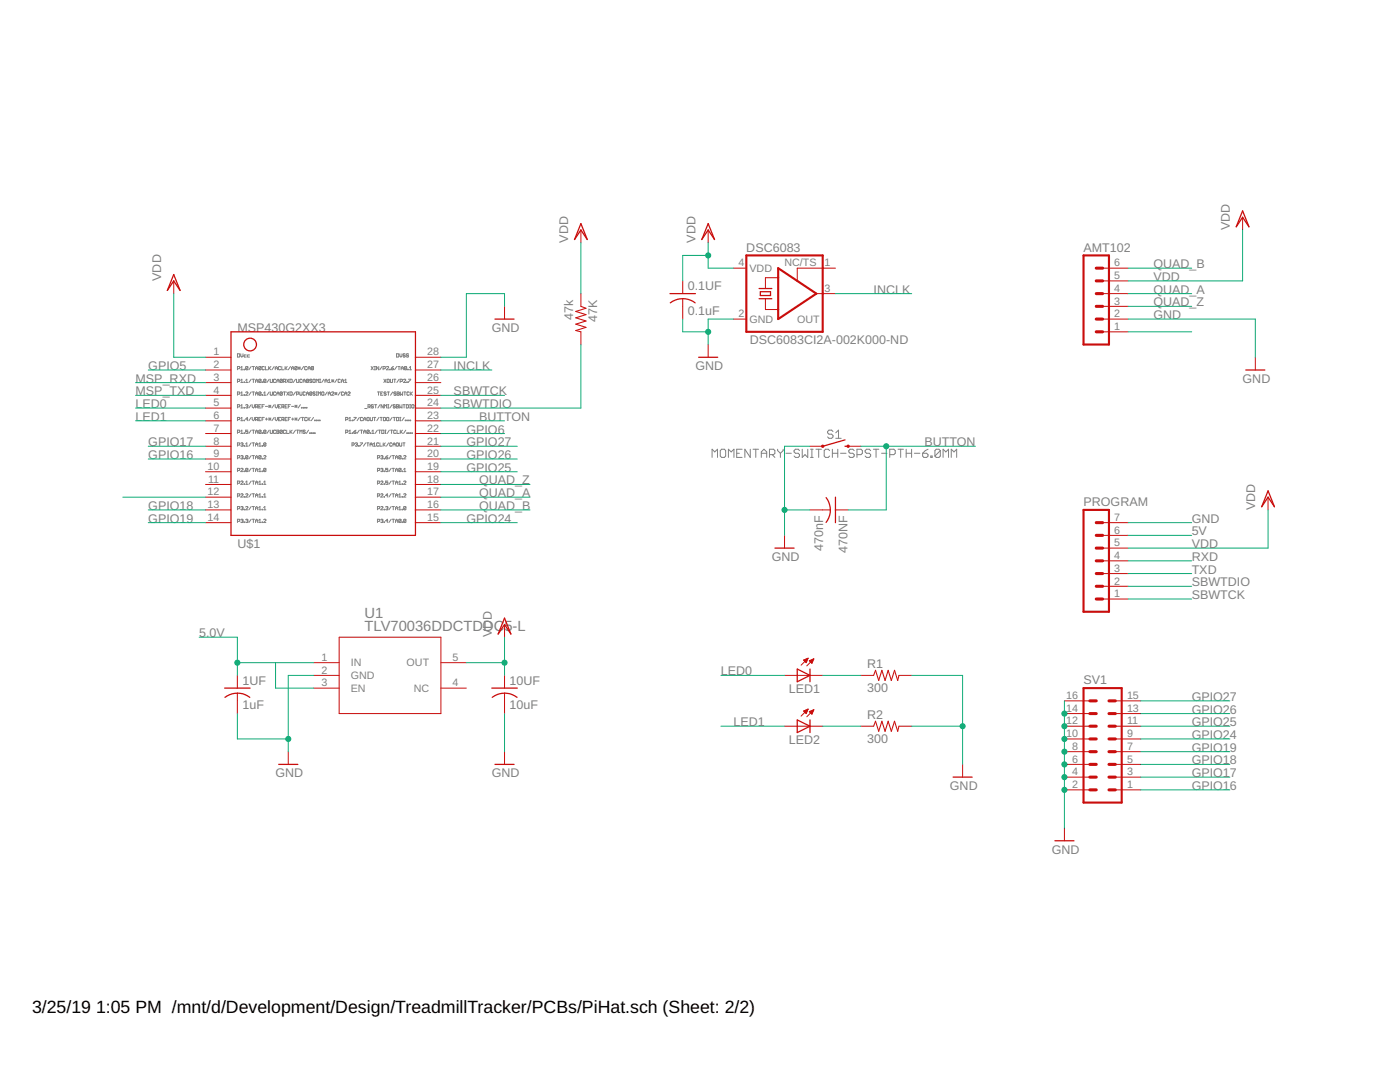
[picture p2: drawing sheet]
<svg xmlns="http://www.w3.org/2000/svg" width="279mm" height="216mm" viewBox="0 0 279 216" stroke-linecap="round" stroke-linejoin="round" font-family="sans-serif">
<g fill="none" stroke="#808080" stroke-width=".2">
<path d="M47.4 70.6l.4 .1-.1 .5h-.3zM47.4 73.6h.3l.1-.4-.4-.1v.7M47.4 76.1h.3l.1-.3-.4-.1v.6M47.4 78.7h.3l.1-.4-.4-.1v.7M48 70.6v.4l.3 .2 .2-.2v-.4M48 73.3l.3-.2v.7M48 75.9l.3-.2v.6M48 78.4l.3-.2v.7M48 73.8h.5M48 76.3h.5M48 78.9h.5M48.7 73.7l.1 .1z"/>
<path d="M48.7 76.2l.1 .1zM48.7 78.8l.1 .1zM49 78.3l.1-.1 .4 .1-.5 .6h.5M49 76.3h.5M49 75.9l.3-.2v.6M49.1 70.8l-.4 .1 .1 .3h.3M49.5 73.2l-.1-.1-.4 .1v.5M49.5 73.2v.5l-.1 .1-.4-.1M49.5 73.2l-.5 .5M49.8 70.8l-.4 .1 .1 .3h.3M50.1 73.1l-.4 .7M50.1 75.7l-.4 .6"/>
<path d="M50.1 78.2l-.4 .7M50.3 73.1h.5M50.3 75.7h.5M50.3 78.2h.5M50.6 73.1v.7M50.6 75.7v.6M50.6 78.2v.7M51 73.8v-.5l.2-.2 .2 .2v.5M51 76.3v-.4l.2-.2 .2 .2v.4M51 78.9v-.5l.2-.2 .2 .2v.5M51 73.5h.4M51 76h.4"/>
<path d="M51 78.5h.4M52.1 73.2l-.1-.1-.4 .1v.5M52.1 73.2v.5l-.1 .1-.4-.1M52.1 75.8l-.1-.1-.4 .1v.4M52.1 78.3l-.1-.1-.4 .1v.5M52.1 75.8v.4l-.1 .1-.4-.1M52.1 78.3v.5l-.1 .1-.4-.1M52.1 73.2l-.5 .5M52.1 75.8l-.5 .4M52.1 78.3l-.5 .5M52.3 76.2l.1 .1zM52.3 78.8l.1 .1z"/>
<path d="M52.6 78.9h.5M52.6 78.4l.3-.2v.7M52.7 73.2l-.1-.1-.3 .1v.5l.1 .1 .3-.1M53 73.1v.7h.4M53.1 75.8l-.5 .4M53.1 75.8l-.1-.1-.4 .1v.4M53.1 75.8v.4l-.1 .1-.4-.1M53.6 73.1v.7M53.7 73.5l.4 .3M53.7 75.7l-.4 .6M53.7 78.2l-.4 .7M53.9 78.2v.6l.2 .1 .3-.1v-.6"/>
<path d="M53.9 75.7v.5l.2 .1 .3-.1v-.5M54.1 73.1l-.5 .5M54.7 73.1l-.4 .7M54.9 73.5h.5M54.9 73.8v-.5l.2-.2 .3 .2v.5M55 78.3l-.1-.1-.3 .1v.5l.1 .1 .3-.1M55 75.8l-.1-.1-.3 .1v.4l.1 .1 .3-.1M55.2 76h.5M55.2 76.3v-.4l.3-.2 .2 .2v.4M55.2 78.9v-.5l.3-.2 .2 .2v.5M55.2 78.5h.5M56 73.2l-.1-.1-.3 .1v.5l.1 .1 .3-.1"/>
<path d="M56.2 73.1v.7h.5M56.3 75.8l-.1-.1-.3 .1v.4M56.3 75.8v.4l-.1 .1-.3-.1M56.3 78.3l-.1-.1-.3 .1v.5M56.3 78.3v.5l-.1 .1-.3-.1M56.3 75.8l-.4 .4M56.3 78.3l-.4 .5M56.6 76.1h.3l.1-.3-.4-.1v.6M56.6 78.2h.4M56.8 76.1l.2 .2M56.8 78.2v.7M56.9 73.1v.7"/>
<path d="M57 73.5l.3 .3M57.2 75.7l.5 .6M57.2 78.2l.5 .7M57.3 73.1l-.4 .5M57.7 75.7l-.5 .6M57.7 78.2l-.5 .7M57.9 75.7l.4 .1-.1 .5h-.3zM57.9 78.2l.4 .1-.1 .6h-.3zM58 73.1l-.5 .7M58.2 73.5h.4M58.2 73.8v-.5l.2-.2 .2 .2v.5M59 75.7l-.5 .6"/>
<path d="M59 78.2l-.5 .7M59.2 75.7l.1 .6 .3-.1v-.5M59.2 78.7h.3l.1-.4-.4-.1v.7M59.3 73.2l-.1-.1-.4 .1v.5M59.3 73.2v.5l-.1 .1-.4-.1M59.3 73.2l-.5 .5M59.5 73.5h.4M59.5 73.2l.4 .5M59.7 73.2v.5M59.8 78.2l.1 .7 .4-.1v-.6M59.9 73.2l-.4 .5M60.3 75.8l-.1-.1-.4 .1v.4l.1 .1 .4-.1"/>
<path d="M60.5 76h.4M60.5 76.3v-.4l.2-.2 .2 .2v.4M60.6 73.1l-.4 .7M60.9 78.3l-.1-.1-.3 .1v.5l.1 .1 .3-.1M61.2 78.9v-.5l.2-.2 .2 .2v.5M61.2 78.5h.4M61.3 73.2l-.1-.1-.4 .1v.5l.1 .1 .4-.1M61.5 73.5h.4M61.5 73.8v-.5l.2-.2 .2 .2v.5M61.6 75.8l-.1-.1-.3 .1v.4M61.6 75.8v.4l-.1 .1-.3-.1M61.6 75.8l-.4 .4"/>
<path d="M62.2 75.8l-.1-.1-.3 .1 .4 .4-.1 .1-.3-.1M62.2 78.3l-.1-.1-.3 .1v.5M62.2 78.3v.5l-.1 .1-.3-.1M62.2 78.3l-.4 .5M62.4 75.8l.2-.1 .3 .1-.1 .5-.4-.1zM62.6 73.2l-.1-.1-.4 .1v.5M62.6 73.2v.5l-.1 .1-.4-.1M62.6 73.2l-.5 .5M62.9 78.3l-.1-.1-.4 .1 .2 .2 .3 .2-.1 .2-.4-.1M63.1 76.3v-.6l.2 .2 .2-.2v.6M63.1 78.2h.2M63.1 78.9h.2"/>
<path d="M63.2 78.2v.7M63.5 78.9v-.7l.3 .2 .2-.2v.7M63.8 75.7h.2M63.8 76.3h.2M63.9 75.7v.6M64.2 78.3l.1-.1 .3 .1-.1 .6-.3-.1zM64.6 75.7l-.4 .6M64.9 76h.4M64.9 76.3v-.4l.2-.2 .2 .2v.4M65.3 78.2l-.4 .7M65.5 76.3h.5M65.5 75.9l.2-.2v.6"/>
<path d="M65.5 78.5h.5M65.5 78.9v-.5l.2-.2 .3 .2v.5M66.2 76h.4M66.2 75.8l.4 .4M66.2 78.3l.1-.1 .3 .1-.4 .6h.4M66.4 75.8v.4M66.6 75.8l-.4 .4M66.8 78.5h.4M66.8 78.3l.4 .5M67 78.3v.5M67.2 75.7l-.4 .6M67.2 78.3l-.4 .5"/>
<path d="M67.9 75.8l-.1-.1-.3 .1v.4l.1 .1 .3-.1M67.9 78.2l-.4 .7M68.1 76h.5M68.1 76.3v-.4l.2-.2 .3 .2v.4M68.6 78.3l-.1-.1-.4 .1v.5l.1 .1 .4-.1M68.8 76.3h.4M68.8 75.9l.2-.2v.6M68.8 78.5h.4M68.8 78.9v-.5l.2-.2 .2 .2v.5M69.4 78.3l.2-.1 .3 .1-.5 .6h.5M74.1 73.1l.4 .7M74.5 73.1l-.4 .7"/>
<path d="M74.7 73.1h.2M74.7 73.8h.2M74.8 73.1v.7M75.3 78.2h.5M75.5 78.2v.7M75.6 73.1v.7l-.5-.7v.7M76 78.5h.2M76.2 73.1l-.4 .7M76.4 78.2h-.4v.7h.4M76.5 73.6h.3l.1-.4-.4-.1v.7M76.6 75.7l.4 .6M77 75.7l-.4 .6"/>
<path d="M77.1 78.3l-.1-.1-.4 .1 .2 .2 .3 .2-.1 .2-.4-.1M77.1 73.2l.1-.1 .4 .1-.5 .6h.5M77.3 78.2h.4M77.4 75.7l.3 .1-.1 .5-.3-.1zM77.5 78.2v.7M77.8 73.7l.1 .1zM77.9 75.7l.1 .6 .3-.1v-.5M78.1 73.5h.3l.1 .2-.3 .1zM78.4 78.2l-.5 .7M78.5 73.1l-.4 .4M78.6 75.7h.4M78.8 75.7v.6"/>
<path d="M79 78.3l-.1-.1-.3 .1 .4 .5-.1 .1-.3-.1M79.1 70.6l.5 .1v.4l-.1 .1h-.4zM79.2 73.1l-.5 .7M79.2 78.2l.5 .1-.1 .6h-.4zM79.2 78.5h.4M79.4 73.1h.4M79.6 73.1v.7M79.7 75.7l-.5 .6M79.8 70.6v.4l.2 .2 .2-.2v-.4M79.9 76.1l.4-.1-.1-.3h-.3v.6M79.9 78.2v.7l.2-.2 .2 .2v-.7M80.1 73.5h.4"/>
<path d="M80.1 73.8v-.5l.2-.2 .2 .2v.5M80.5 75.8l.1-.1 .4 .1-.5 .5h.5M80.6 78.2h.4M80.8 78.2v.7M80.9 70.7l-.1-.1-.3 .1 .1 .2 .3 .1-.1 .2-.3-.1M81.2 73.2l-.2-.1-.3 .1v.5M81.2 73.2v.5l-.2 .1-.3-.1M81.2 73.2l-.5 .5M81.2 76.2l.1 .1zM81.4 73.7l.1 .1zM81.5 75.7h.5l-.5 .6M81.5 70.7l-.1-.1-.3 .1 .4 .4-.1 .1-.3-.1"/>
<path d="M81.7 78.3l-.1-.1-.4 .1v.5l.1 .1 .4-.1M81.7 73.8h.4M81.7 73.3l.2-.2v.7M81.9 78.2v.7M82 78.5l.3 .4M82.3 78.2l-.4 .5M47.4 86.3h.3l.1-.4-.4-.1v.7M47.4 81.2h.3l.1-.3-.4-.1v.6M47.4 83.7h.3l.1-.3-.4-.1v.6M47.4 88.8h.3l.1-.3-.4-.1v.6M47.4 91.4h.3l.1-.4-.4-.1v.7M47.4 93.9h.3l.1-.3-.4-.1v.6"/>
<path d="M47.4 96.4h.3l.1-.3-.4-.1v.6M47.4 99h.3l.1-.4-.4-.1v.7M48 88.5l.4-.1 .1 .1-.1 .2M48 91l.4-.1 .1 .1-.1 .2M48 93.6l.2-.1 .3 .1-.5 .5h.5M48 96.1l.2-.1 .3 .1-.5 .5h.5M48 98.6l.2-.1 .3 .1-.5 .6h.5M48 81l.3-.2v.6M48 83.5l.3-.2v.6M48 86l.3-.2v.7M48 81.4h.5M48 83.9h.5"/>
<path d="M48 86.5h.5M48.3 88.7h.1M48.3 91.2h.1M48.4 88.7l.1 .1-.1 .2-.4-.1M48.4 91.2l.1 .2-.1 .2-.4-.1M48.7 81.3l.1 .1zM48.7 83.8l.1 .1zM48.7 86.4l.1 .1zM48.7 88.9l.1 .1zM48.7 91.5l.1 .1zM48.7 94l.1 .1zM48.7 96.5l.1 .1z"/>
<path d="M48.7 99.1l.1 .1zM49 80.9l.4-.1 .1 .1-.1 .2M49 98.6l.1-.1 .4 .1-.5 .6h.5M49 88.6l.3-.2v.6M49 96.2l.3-.2v.6M49 89h.5M49 96.6h.5M49.3 81.1h.1M49.4 81.1l.1 .1-.1 .2-.4-.1M49.5 85.8h-.5v.4l.3-.2 .2 .2-.1 .3-.4-.1M49.5 83.6h-.5l.4-.3v.6M49.5 91l-.1-.1-.4 .1v.5"/>
<path d="M49.5 93.6l-.1-.1-.4 .1v.4M49.5 91v.5l-.1 .1-.4-.1M49.5 93.6v.4l-.1 .1-.4-.1M49.5 93.6l-.5 .4M49.5 91l-.5 .5M50.1 80.8l-.4 .6M50.1 83.3l-.4 .6M50.1 85.8l-.4 .7M50.1 88.4l-.4 .6M50.1 93.5l-.4 .6M50.1 96l-.4 .6M50.1 98.5l-.4 .7"/>
<path d="M50.1 90.9l-.4 .7M50.3 85.8h.5M50.3 80.8v.4l.3 .2 .2-.2v-.4M50.3 83.3v.4l.3 .2 .2-.2v-.4M50.3 88.4h.5M50.3 93.5h.5M50.3 96h.5M50.3 90.9h.5M50.3 98.5h.5M50.6 85.8v.7M50.6 88.4v.6M50.6 90.9v.7"/>
<path d="M50.6 93.5v.6M50.6 96v.6M50.6 98.5v.7M51 81.2h.3l.1-.3-.4-.1v.6M51 83.7h.3l.1-.3-.4-.1v.6M51 86.5v-.5l.2-.2 .2 .2v.5M51 89v-.4l.2-.2 .2 .2v.4M51 91.6v-.5l.2-.2 .2 .2v.5M51 94.1v-.4l.2-.2 .2 .2v.4M51 96.6v-.4l.2-.2 .2 .2v.4M51 99.2v-.5l.2-.2 .2 .2v.5M51 86.2h.4"/>
<path d="M51 88.7h.4M51 93.8h.4M51 96.3h.4M51 91.2h.4M51 98.8h.4M51.2 81.2l.2 .2M51.2 83.7l.2 .2M51.6 81.1h.3M51.6 83.6h.3M51.6 89h.5M51.6 88.6l.3-.2v.6M51.6 93.7l.3-.2v.6"/>
<path d="M51.6 96.2l.3-.2v.6M51.6 98.7l.3-.2v.7M51.6 94.1h.5M51.6 96.6h.5M51.6 99.2h.5M52.1 85.9l-.1-.1-.4 .1v.5M52.1 80.8h-.5v.6h.5M52.1 83.3h-.5v.6h.5M52.1 91l-.1-.1-.4 .1v.5M52.1 85.9v.5l-.1 .1-.4-.1M52.1 91v.5l-.1 .1-.4-.1M52.1 85.9l-.5 .5"/>
<path d="M52.1 91l-.5 .5M52.3 86.4l.1 .1zM52.3 88.9l.1 .1zM52.3 91.5l.1 .1zM52.3 94l.1 .1zM52.3 96.5l.1 .1zM52.3 99.1l.1 .1zM52.3 81.1h.2M52.3 83.6h.2M52.6 91l.1-.1 .4 .1-.5 .6h.5M52.6 96.2l.3-.2v.6M52.6 98.7l.3-.2v.7"/>
<path d="M52.6 96.6h.5M52.6 99.2h.5M52.7 80.8h-.4v.6M52.7 83.3h-.4v.6M53 81.1h.4M53 83.6h.4M53.1 85.9l-.1-.1-.4 .1v.5M53.1 88.5l-.1-.1-.4 .1v.4M53.1 93.6l-.1-.1-.4 .1v.4M53.1 85.9v.5l-.1 .1-.4-.1M53.1 88.5v.4l-.1 .1-.4-.1M53.1 93.6v.4l-.1 .1-.4-.1"/>
<path d="M53.1 85.9l-.5 .5M53.1 88.5l-.5 .4M53.1 93.6l-.5 .4M53.2 83.4v.4M53.6 81.1h.5M53.6 80.9l.5 .4M53.6 83.6h.5M53.6 83.4l.5 .4M53.7 85.8l-.4 .7M53.8 80.9v.4M53.8 83.4v.4M53.9 85.8v.6l.2 .1 .3-.1v-.6"/>
<path d="M54.1 80.9l-.5 .4M54.1 83.4l-.5 .4M54.7 80.8l-.4 .6M54.7 83.3l-.4 .6M54.9 80.8v.4l.2 .2 .3-.2v-.4M54.9 83.3v.4l.2 .2 .3-.2v-.4M55 85.9l-.1-.1-.3 .1v.5l.1 .1 .3-.1M55.2 85.8l.5 .1-.1 .6h-.4zM55.2 86.2h.4M55.6 81.1h.2M55.6 83.6h.2M56 80.8h-.4v.6h.4"/>
<path d="M56 83.3h-.4v.6h.4M56.2 81.2l.5-.1-.1-.3h-.4v.6M56.2 83.7l.5-.1-.1-.3h-.4v.6M56.3 85.9l-.1-.1-.3 .1v.5M56.3 85.9v.5l-.1 .1-.3-.1M56.3 85.9l-.4 .5M56.5 83.7l.2 .2M56.5 81.2l.2 .2M56.9 81.1h.2M56.9 83.6h.2M57 85.9l-.1-.1-.3 .1v.5l.1 .1 .3-.1M57.2 85.8v.7h.5"/>
<path d="M57.3 80.8h-.4v.6h.4M57.3 83.3h-.4v.6h.4M57.5 81.1h.3M57.5 83.6h.3M57.9 85.8v.7M58 80.8h-.5v.6M58 83.3h-.5v.6M58 86.2l.3 .3M58.2 81.1h.4M58.2 83.6h.4M58.3 85.8l-.4 .5M58.4 83.4v.4"/>
<path d="M58.8 80.9l.5 .4M58.8 83.4l.5 .4M58.8 81.1h.5M58.8 83.6h.5M59 85.8l-.5 .7M59.1 80.9v.4M59.1 83.4v.4M59.2 85.8h.4M59.3 80.9l-.5 .4M59.3 83.4l-.5 .4M59.4 85.8v.7M59.8 86.5v-.7l.2 .2 .3-.2v.7"/>
<path d="M59.9 80.8l-.4 .6M59.9 83.3l-.4 .6M60.2 81.3l.1 .1zM60.2 83.3h.4M60.4 83.3v.6M60.5 81.3l.1 .1zM60.8 81.3l.1 .1zM60.9 85.9l-.1-.1-.3 .1 .4 .5-.1 .1-.3-.1M61.2 81.3l.1 .1zM61.3 83.4l-.1-.1-.4 .1v.4l.1 .1 .4-.1M61.5 83.3v.6M61.6 83.6l.3 .3"/>
<path d="M61.6 85.8l-.4 .7M61.8 86.4l.1 .1zM61.9 83.3l-.4 .4M62.1 86.4l.1 .1zM62.4 86.4l.2 .1zM62.6 83.3l-.5 .6M62.8 83.8l.1 .1zM62.8 86.4l.1 .1zM63.1 83.8l.1 .1zM63.4 83.8l.1 .1zM63.8 83.8l.1 .1zM69 86.3h.3l.1-.4-.4-.1v.7"/>
<path d="M69 83.7h.3l.1-.3-.4-.1v.6M69.6 83.5l.2-.2v.6M69.6 86l.2-.2v.7M69.6 83.9h.5M69.6 86.5h.5M70.3 88.8h.3l.1-.3-.4-.1v.6M70.3 83.8l.1 .1zM70.3 86.4l.1 .1zM70.6 83.3h.5l-.5 .6M70.6 86.2h.4l.1 .2-.4 .1zM70.9 88.5l.3-.1 .2 .1-.2 .2M71.1 85.8l-.5 .4"/>
<path d="M71.1 88.7h.1M71.2 88.7l.2 .1-.2 .2-.3-.1M71.6 88.9l.1 .1zM71.7 85.8l-.4 .7M71.7 83.3l-.4 .6M71.9 88.4h.4l-.4 .6M71.9 85.8h.5M72.1 85.8v.7M72.4 83.4l-.1-.1-.4 .1v.4l.1 .1 .4-.1M72.6 83.6h.4M72.6 86.2h.4M72.6 83.9v-.4l.2-.2 .2 .2v.4"/>
<path d="M72.6 86.5v-.5l.2-.2 .2 .2v.5M72.8 81.5h.4M73 88.4l-.5 .6M73.2 88.4h.4M73.3 83.3l.4 .1v.4l-.1 .1-.4-.1zM73.4 88.4v.6M73.4 81.2h.4l.1-.3-.5-.1v.6M73.7 81.2l.2 .2M73.7 85.9l-.1-.1-.4 .1v.5M73.7 85.9v.5l-.1 .1-.4-.1M73.7 85.9l-.5 .5M73.9 88.7h.4"/>
<path d="M73.9 89v-.4l.2-.2 .2 .2v.4M73.9 83.3l.1 .6 .3-.1v-.5M73.9 86.4l.1 .1zM74.2 86.5h.5M74.2 86l.2-.2v.7M74.5 88.6l.2-.2v.6M74.5 89h.5M74.5 80.9l-.1-.1-.3 .1 .1 .2 .3 .1-.1 .2-.3-.1M74.5 83.3h.5M74.8 80.8h.4M74.8 83.3v.6M75 80.8v.6"/>
<path d="M75.3 85.8l-.4 .7M75.3 93.9h.3l.2-.3-.5-.1v.6M75.3 96.4h.3l.2-.3-.5-.1v.6M75.3 91.4h.3l.2-.4-.5-.1v.7M75.3 99h.3l.2-.4-.5-.1v.7M75.5 85.8h.5M75.6 88.5l-.1-.1-.3 .1v.4l.1 .1 .3-.1M75.6 83.3l-.4 .6M75.8 85.8v.7M75.8 88.4v.6h.5M75.8 80.8l-.4 .6M75.9 83.3h.4"/>
<path d="M76 91l.3-.1 .1 .1-.1 .2M76 93.6l.3-.1 .1 .1-.1 .2M76 96.1l.1-.1 .3 .1-.4 .5h.4M76 98.6l.1-.1 .3 .1-.4 .6h.4M76.1 83.3v.6M76.2 85.8l.4 .1-.1 .6h-.3zM76.2 93.8h.1M76.2 91.2h.1M76.3 93.8l.1 .1-.1 .2-.3-.1M76.3 91.2l.1 .2-.1 .2-.3-.1M76.5 88.4v.6M76.5 80.8v.6l-.4-.6v.6"/>
<path d="M76.5 83.3l.4 .1-.1 .5h-.3zM76.6 88.7l.3 .3M76.6 91.5l.2 .1zM76.6 94l.2 .1zM76.6 96.5l.2 .1zM76.6 99.1l.2 .1zM76.7 81.4v-.6l.2 .2 .3-.2v.6M76.8 85.8h.2M76.8 86.5h.2M76.9 88.4l-.4 .4M76.9 85.8v.7M77 91.2h.3l.1 .3-.3 .1z"/>
<path d="M77.2 83.4l.1-.1 .3 .1-.1 .5-.3-.1zM77.4 80.8h.2M77.4 81.4h.2M77.4 93.5h-.4v.3l.2-.1 .2 .1-.1 .3-.3-.1M77.4 96h-.4v.3l.2-.1 .2 .1-.1 .3-.3-.1M77.4 90.9l-.4 .3M77.4 98.8h-.4l.3-.3v.7M77.5 80.8v.6M77.6 88.4l-.5 .6M77.7 85.8l-.4 .7M77.9 85.8h.5M78.1 93.5l-.5 .6"/>
<path d="M78.1 90.9l-.5 .7M78.1 96l-.5 .6M78.1 98.5l-.5 .7M78.1 85.8v.7M78.2 88.5l-.1-.1-.3 .1v.4l.1 .1 .3-.1M78.3 83.3l-.5 .6M78.3 80.8l-.5 .6M78.3 93.5h.4M78.3 96h.4M78.3 90.9h.4M78.3 98.5h.4M78.4 89v-.4l.3-.2 .2 .2v.4"/>
<path d="M78.4 88.7h.5M78.5 83.3h.4M78.5 90.9v.7M78.5 93.5v.6M78.5 96v.6M78.5 98.5v.7M78.7 83.3v.6M78.9 80.9l-.1-.1-.3 .1 .1 .2 .3 .1-.1 .2-.3-.1M78.9 91.6v-.5l.2-.2 .3 .2v.5M78.9 94.1v-.4l.2-.2 .3 .2v.4M78.9 96.6v-.4l.2-.2 .3 .2v.4M78.9 99.2v-.5l.2-.2 .3 .2v.5"/>
<path d="M78.9 93.8h.5M78.9 96.3h.5M78.9 91.2h.5M78.9 98.8h.5M79 85.9l-.1-.1-.3 .1v.5l.1 .1 .3-.1M79.1 88.5l.1-.1 .3 .1-.1 .5-.3-.1zM79.1 80.8l.5 .1-.2 .2 .2 .2-.2 .1h-.3zM79.1 81.1h.3M79.1 83.3l.5 .1-.1 .5h-.4zM79.2 85.8v.7h.5M79.6 96.2l.2-.2v.6M79.6 98.7l.2-.2v.7"/>
<path d="M79.6 96.6h.4M79.6 99.2h.4M79.7 88.4v.5l.2 .1 .3-.1v-.5M79.8 83.3h.2M79.8 83.9h.2M79.8 80.8v.6l.2-.2 .2 .2v-.6M79.9 83.3v.6M79.9 85.8v.7M80 86.2l.3 .3M80 91v.5l-.1 .1-.3-.1M80 91l-.1-.1-.3 .1v.5M80 93.6l-.1-.1-.3 .1v.4"/>
<path d="M80 93.6v.4l-.1 .1-.3-.1M80 93.6l-.4 .4M80 91l-.4 .5M80.2 91.5l.1 .1zM80.2 94l.1 .1zM80.2 96.5l.1 .1zM80.2 99.1l.1 .1zM80.3 85.8l-.4 .5M80.4 88.4h.4M80.4 80.8h.5M80.6 93.7l.2-.2v.6M80.6 94.1h.4"/>
<path d="M80.6 96.1l.1-.1 .3 .1-.4 .5h.4M80.6 91l.1-.1 .3 .1-.4 .6h.4M80.6 98.6l.1-.1 .3 .1-.4 .6h.4M80.6 88.4v.6M80.6 80.8v.6M80.7 83.3l-.5 .6M80.9 83.8l.1 .1zM81 85.8l-.5 .7M81.1 80.8l.4 .1-.1 .5h-.3zM81.2 83.8l.1 .1zM81.2 86.4l.1 .1zM81.5 83.8l.1 .1z"/>
<path d="M81.5 86.4l.1 .1zM81.7 80.8h.3M81.7 81.4h.3M81.9 83.8l.1 .1zM81.9 86.4l.1 .1zM81.9 80.8v.6M82.2 86.4l.1 .1zM82.3 80.8l.3 .1-.1 .5-.3-.1zM142.1 91.3v-1.7l.5 .6 .6-.6v1.7M144 89.6h.6l.2 .3v1.1l-.2 .3h-.6l-.3-.3v-1.1zM145.4 91.3v-1.7l.5 .6 .6-.6v1.7M147 90.4h.6"/>
<path d="M148.1 89.6h-1.1v1.7h1.1M149.7 89.6v1.7l-1-1.7v1.7M150.3 89.6h1.1M150.8 89.6v1.7M151.9 90.4h1.1M151.9 91.3v-1.1l.6-.6 .5 .6v1.1M153.6 90.7h.8l.2-.3v-.5l-.2-.3h-.8v1.7M154.1 90.7l.5 .6M155.2 89.6v.3l.5 .5M155.7 90.4v.9M156.3 89.6v.3l-.6 .5M156.8 90.4h1.1"/>
<path d="M159.6 89.9l-.3-.3h-.6l-.2 .3v.3l.2 .2h.6l.3 .3v.3l-.3 .3h-.6l-.2-.3M160.1 89.6v1.7l.6-.6 .5 .6v-1.7M161.8 89.6h.5M161.8 91.3h.5M162 89.6v1.7M162.8 89.6h1.1M163.4 89.6v1.7M165.6 89.9l-.3-.3h-.6l-.2 .3v1.1l.2 .3h.6l.3-.3M166.1 90.4h1.1M166.1 89.6v1.7M166.2 86.1l-.2-.3h-.6l-.2 .3v.3l.2 .2h.6l.2 .3v.3l-.2 .3h-.6l-.2-.3M166.8 87.5h1.1"/>
<path d="M166.8 86.4l.5-.6v1.7M167.2 89.6v1.7M167.7 90.4h1.1M170.5 89.9l-.3-.3h-.5l-.3 .3v.3l.3 .2h.5l.3 .3v.3l-.3 .3h-.5l-.3-.3M171 90.7h.8l.3-.3v-.5l-.3-.3h-.8v1.7M173.8 89.9l-.3-.3h-.6l-.2 .3v.3l.2 .2h.6l.3 .3v.3l-.3 .3h-.6l-.2-.3M174.3 89.6h1.1M174.8 89.6v1.7M175.9 90.4h1.1M177.6 90.7h.8l.3-.3v-.5l-.3-.3h-.8v1.7M179.2 89.6h1.1M179.7 89.6v1.7"/>
<path d="M180.8 90.4h1.1M180.8 89.6v1.7M181.9 89.6v1.7M182.5 90.4h1.1M184.1 90.4h.8l.3 .3v.3l-.3 .3h-.5l-.3-.3zM185.2 89.6l-.5 .3-.6 .5M185.8 91h.2v.3h-.2zM187.7 89.9l-.3-.3h-.6l-.2 .3v1.1M187.7 89.9v1.1l-.3 .3h-.6l-.2-.3M187.7 89.9l-1.1 1.1M188.2 91.3v-1.7l.6 .6 .5-.6v1.7M189.8 91.3v-1.7l.6 .6 .5-.6v1.7"/>
<path d="M47.4 101.5h.3l.1-.3-.4-.1v.6M47.4 104h.3l.1-.3-.4-.1v.7M48 101.2l.4-.1 .1 .1-.1 .2M48 103.7l.4-.1 .1 .1-.1 .2M48.3 101.4h.1M48.3 103.9h.1M48.4 101.4l.1 .1-.1 .2-.4-.1M48.4 103.9l.1 .1-.1 .3-.4-.1M48.7 101.6l.1 .1zM48.7 104.2l.1 .1zM49 101.2l.1-.1 .4 .1-.5 .5h.5M49 103.7l.4-.1 .1 .1-.1 .2"/>
<path d="M49.3 103.9h.1M49.4 103.9l.1 .1-.1 .3-.4-.1M50.1 101.1l-.4 .6M50.1 103.6l-.4 .7M50.3 101.1h.5M50.3 103.6h.5M50.6 101.1v.6M50.6 103.6v.7M51 101.7v-.4l.2-.2 .2 .2v.4M51 104.3v-.5l.2-.2 .2 .2v.5M51 101.4h.4M51 103.9h.4"/>
<path d="M51.6 101.3l.3-.2v.6M51.6 103.8l.3-.2v.7M51.6 101.7h.5M51.6 104.3h.5M52.3 101.6l.1 .1zM52.3 104.2l.1 .1zM52.6 103.7l.1-.1 .4 .1-.5 .6h.5M52.6 101.3l.3-.2v.6M52.6 101.7h.5M75.3 101.5h.3l.2-.3-.5-.1v.6M75.3 104h.3l.2-.3-.5-.1v.7M76 101.2l.1-.1 .3 .1-.4 .5h.4"/>
<path d="M76 103.7l.3-.1 .1 .1-.1 .2M76.2 103.9h.1M76.3 103.9l.1 .1-.1 .3-.3-.1M76.6 101.6l.2 .1zM76.6 104.2l.2 .1zM77 101.2l.3-.1 .1 .1-.1 .2M77.2 101.4h.1M77.3 101.4l.1 .1-.1 .2-.3-.1M77.4 103.9h-.4l.3-.3v.7M78.1 101.1l-.5 .6M78.1 103.6l-.5 .7M78.3 101.1h.4"/>
<path d="M78.3 103.6h.4M78.5 101.1v.6M78.5 103.6v.7M78.9 101.7v-.4l.2-.2 .3 .2v.4M78.9 104.3v-.5l.2-.2 .3 .2v.5M78.9 101.4h.5M78.9 103.9h.5M79.6 101.3l.2-.2v.6M79.6 101.7h.4M80 103.7l-.1-.1-.3 .1v.5M80 103.7v.5l-.1 .1-.3-.1M80 103.7l-.4 .5"/>
<path d="M80.2 101.6l.1 .1zM80.2 104.2l.1 .1zM81 103.7l-.1-.1-.3 .1v.5M81 101.2v.4l-.1 .1-.3-.1M81 103.7v.5l-.1 .1-.3-.1M81 101.2l-.1-.1-.3 .1v.4M81 101.2l-.4 .4M81 103.7l-.4 .5"/>
</g>
<g fill="none" stroke="#c90d0c" stroke-width=".25">
<path d="M34.7 54.8l1.2 3.2-1.2-2-1.3 2zM115.9 44.6l1.3 3.2-1.3-1.9-1.2 1.9zM133.7 58.6h5.1M136.2 59.6l1.6 .3 .9 .5M136.2 59.6l-1 .1-1.4 .7M141.3 44.6l1.3 3.2-1.3-1.9-1.2 1.9zM151.5 59.6h2.5M151.5 57.6h2.5M151.7 58.2h2.1v.8h-2.1zM248 42.1l1.3 3.2-1.3-2-1.3 2zM46.1 66.2h36.8v40.6h-36.8zM98.8 63.7h3.8"/>
<path d="M139.4 71.3h3.8M248.6 73.8h3.8M164.9 99.3a4 4 0 0 1 0 4.9M166.7 99.2v5.1M168.6 89h.7M168.6 87.8l-4.4 1.2M253.1 97.9l1.2 3.2-1.2-1.9-1.3 1.9zM154.7 109.4h3.8M44.8 137.3h5.1M44.9 139.1a4 4 0 0 1 4.9 0M98.1 137.3h5.1M98.2 139.1a4 4 0 0 1 5 0"/>
<path d="M100.7 123.3l1.3 3.2-1.3-1.9-1.3 1.9zM159.1 133.5l2.5 1.3-2.5 1.2zM161.6 133.5v2.5M55.6 152.5h3.8M98.8 152.5h3.8M159.1 143.7l2.5 1.2-2.5 1.3zM161.6 143.7v2.5M190.2 155.1h3.8M210.5 167.8h3.8"/>
<circle cx="49.9" cy="68.7" r="1.27"/>
</g>
<g fill="none" stroke="#c90d0c" stroke-width=".42">
<path d="M148.9 51h15.3v15.2h-15.3zM155.3 53.5l7.6 5.1-7.6 5.1zM216.2 51h5.1v17.7h-5.1zM216.2 101.7h5.1v20.4h-5.1zM216.2 137.3h7.7v22.8h-7.7z"/>
<circle cx="164.2" cy="89" r=".13"/>
<circle cx="169.3" cy="89" r=".13"/>
</g>
<g fill="none" stroke="#c90d0c" stroke-width=".2">
<path d="M34.7 56v2.6M115.9 45.9v2.5M115.9 58.6v2.5M136.2 56v2.6M136.2 59.6v4.1M141.3 45.9v2.5M146.4 53.5h2.5M152.8 59.6v2.2h2.5M155.3 55.4h-2.5v2.2M162.9 58.6h3.8M166.7 53.5h-7.6v2.5M220 58.6h5.1"/>
<path d="M220 53.5h5.1M220 56h5.1M248 43.3v2.6M41 71.3h5.1M41 73.8h5.1M41 76.3h5.1M41 78.9h5.1M82.9 71.3h5.1M82.9 73.8h5.1M82.9 76.3h5.1M82.9 78.9h5.1M100.7 61.1v2.6"/>
<path d="M115.9 66.2v2.5M141.3 68.7v2.6M146.4 63.7h2.5M220 63.7h5.1M220 66.2h5.1M220 61.1h5.1M250.5 71.3v2.5M41 89h5.1M41 81.4h5.1M41 84h5.1M41 86.5h5.1M41 91.6h5.1"/>
<path d="M41 94.1h5.1M41 96.7h5.1M41 99.2h5.1M82.9 89h5.1M82.9 81.4h5.1M82.9 84h5.1M82.9 86.5h5.1M82.9 91.6h5.1M82.9 94.1h5.1M82.9 96.7h5.1M82.9 99.2h5.1M161.6 89h2.6"/>
<path d="M169.3 89h2.5M253.1 99.2v2.5M41 101.7h5.1M41 104.3h5.1M82.9 101.7h5.1M82.9 104.3h5.1M156.6 106.8v2.6M161.6 101.7h4.1M166.7 101.7h2.6M220 104.3h5.1M220 119.5h5.1M220 117h5.1"/>
<path d="M220 114.4h5.1M220 111.9h5.1M220 109.4h5.1M220 106.8h5.1M47.4 134.8v2.5M47.4 138.3v4.1M62.6 134.8h5.1M62.6 132.2h5.1M62.6 137.3h5.1M67.7 127.1h20.3v15.3h-20.3zM88 132.2h5.1M88 137.3h5.1"/>
<path d="M100.7 124.6v2.5M100.7 134.8v2.5M100.7 138.3v4.1M156.6 134.8h7.6M160.4 131.7l.9-.4-.4 .9zM160.4 131.7h.7M160.5 131.8h.6M160.6 131.9h.4M160.7 132h.3M160.7 131.6h.5M160.8 132.2h.1M161 131.4h.2"/>
<path d="M161.3 131.3l-1.4 1.4M161.5 131.8l.9-.3-.4 .9zM161.6 131.9h.6M161.6 131.8h.7M161.7 132h.5M161.8 132.2h.3M161.9 131.7h.4M162 132.3h.1M162.2 131.6h.2M162.4 131.5l-1.4 1.4M171.8 134.8h2.5M179.4 134.8h2.5"/>
<path d="M212.4 139.8h5.1M222.6 139.8h5.1M57.5 150v2.5M100.7 150v2.5M156.6 144.9h7.6M160.4 141.9l.9-.4-.4 .9zM160.4 141.9h.7M160.5 141.8h.6M160.5 142h.5M160.7 142.2h.3M160.8 141.7h.4M160.8 142.3h.1"/>
<path d="M161.1 141.6h.1M161.3 141.5l-1.4 1.4M161.5 142l.9-.4-.4 .9zM161.6 142h.6M161.7 141.9h.6M161.7 142.2h.5M161.8 142.3h.3M161.9 142.4h.2M161.9 141.8h.4M162.2 141.7h.2M162.4 141.6l-1.4 1.4M171.8 144.9h2.5"/>
<path d="M179.4 144.9h2.5M192.1 152.5v2.6M212.4 144.9h5.1M212.4 142.4h5.1M212.4 157.6h5.1M212.4 155.1h5.1M212.4 152.5h5.1M212.4 150h5.1M212.4 147.4h5.1M222.6 144.9h5.1M222.6 142.4h5.1M222.6 157.6h5.1"/>
<path d="M222.6 155.1h5.1M222.6 152.5h5.1M222.6 150h5.1M222.6 147.4h5.1M212.4 165.2v2.6"/>
</g>
<path d="M115.9 61.1l1 .4-2 .6 2 .7-2 .6 2 .7-2 .6 2 .6-2 .7 1 .2M174.3 134.8l.4-1 .7 2 .6-2 .6 2 .6-2 .7 2 .6-2 .7 2 .2-1M174.3 144.9l.4-1 .7 2 .6-2 .6 2 .6-2 .7 2 .6-2 .7 2 .2-1" fill="none" stroke="#c90d0c" stroke-width=".21"/>
<g fill="none" stroke="#c90d0c" stroke-width=".61">
<path d="M218.8 56h1.2M218.8 58.6h1.2M218.8 53.5h1.2M218.8 61.1h1.2M218.8 63.7h1.2M218.8 66.2h1.2M218.8 114.4h1.2M218.8 117h1.2M218.8 119.5h1.2M218.8 109.4h1.2M218.8 111.9h1.2M218.8 104.3h1.2"/>
<path d="M218.8 106.8h1.2M217.5 139.8h1.3M221.3 139.8h1.3M217.5 152.5h1.3M217.5 155.1h1.3M217.5 157.6h1.3M217.5 147.4h1.3M217.5 150h1.3M217.5 142.4h1.3M217.5 144.9h1.3M221.3 152.5h1.3M221.3 155.1h1.3"/>
<path d="M221.3 157.6h1.3M221.3 147.4h1.3M221.3 150h1.3M221.3 142.4h1.3M221.3 144.9h1.3"/>
</g>
<g fill="none" stroke="#0dab76" stroke-width=".2">
<path d="M34.7 58.6v12.7h6.3M115.9 48.4v10.2M141.3 48.4v5.1h5.1M141.3 51h-5.1v5M166.7 58.6h15.2M225.1 53.5h12.7M225.1 58.6h12.7M248 45.9v10.1h-22.9M27.1 78.9h13.9M27.1 76.3h13.9M29.6 73.8h11.4M88 78.9h12.7"/>
<path d="M88 73.8h10.1M100.7 61.1v-2.5h-7.6v12.7h-5.1M115.9 68.7v12.7h-27.9M136.2 63.7v2.5h5.1M146.4 63.7h-5.1v5M225.1 63.7h25.4v7.6M225.1 66.2h12.7M225.1 61.1h12.7M24.5 99.2h16.5M27.1 84h13.9M27.1 81.4h13.9M29.6 89h11.4"/>
<path d="M29.6 91.6h11.4M88 89h15.2M88 84h12.7M88 91.6h15.2M88 96.7h17.8M88 99.2h17.8M88 94.1h15.2M88 86.5h12.7M161.6 89h-5v17.8M171.8 89h22.8M176.9 89v12.7h-7.6M29.6 101.7h11.4"/>
<path d="M29.6 104.3h11.4M88 101.7h17.8M88 104.3h15.2M156.6 101.7h5M225.1 104.3h12.7M225.1 106.8h12.7M225.1 114.4h12.7M225.1 117h12.7M225.1 119.5h12.7M225.1 111.9h12.7M253.1 101.7v7.7h-28M39.8 127.1h7.6v7.7"/>
<path d="M47.4 132.2h15.2M55 132.2v5.1h7.6M62.6 134.8h-5.1v15.2M93.1 132.2h7.6M100.7 127.1v7.7M143.9 134.8h12.7M164.2 134.8h7.6M181.9 134.8h10.2v17.7M212.4 139.8v25.4M227.7 139.8h17.7M47.4 142.4v5h10.1M100.7 142.4v7.6"/>
<path d="M143.9 144.9h12.7M164.2 144.9h7.6M181.9 144.9h10.2M227.7 147.4h17.7M227.7 144.9h17.7M227.7 155.1h17.7M227.7 157.6h17.7M227.7 152.5h17.7M227.7 150h17.7M227.7 142.4h17.7"/>
</g>
<g fill="#0dab76" stroke="#0dab76" stroke-width=".2">
<circle cx="100.7" cy="132.2" r=".51"/>
<circle cx="141.3" cy="51" r=".51"/>
<circle cx="156.6" cy="101.7" r=".51"/>
<circle cx="57.5" cy="147.4" r=".51"/>
<circle cx="141.3" cy="66.2" r=".51"/>
<circle cx="192.1" cy="144.9" r=".51"/>
<circle cx="212.4" cy="142.4" r=".51"/>
<circle cx="212.4" cy="144.9" r=".51"/>
<circle cx="212.4" cy="147.4" r=".51"/>
<circle cx="212.4" cy="150" r=".51"/>
<circle cx="212.4" cy="152.5" r=".51"/>
<circle cx="212.4" cy="155.1" r=".51"/>
<circle cx="212.4" cy="157.6" r=".51"/>
<circle cx="176.9" cy="89" r=".51"/>
<circle cx="47.4" cy="132.2" r=".51"/>
</g>
<g font-size="3.5">
<text x="6.4" y="202.2">3/25/19</text>
<text x="19.2" y="202.2">1:05 PM /mnt/d/Development/Design/TreadmillTracker/PCBs/PiHat.sch (Sheet: 2/2)</text>
</g>
<g font-size="2.9" fill="#808080">
<text x="72.8" y="125.9">TLV70036DDCTDDC5-L</text>
<text x="72.8" y="123.3">U1</text>
</g>
<g font-size="2.5" fill="#808080">
<text x="245.4" y="45.9" transform="rotate(-90 245.4 45.9)">VDD</text>
<text x="113.4" y="48.4" transform="rotate(-90 113.4 48.4)">VDD</text>
<text x="138.8" y="48.4" transform="rotate(-90 138.8 48.4)">VDD</text>
<text x="148.9" y="50.3">DSC6083</text>
<text x="216.2" y="50.2">AMT102</text>
<text x="230.2" y="53.5">QUAD_B</text>
<text x="32.1" y="56" transform="rotate(-90 32.1 56)">VDD</text>
<text x="137.3" y="57.9">0.1UF</text>
<text x="174.3" y="58.6">INCLK</text>
<text x="230.2" y="56">VDD</text>
<text x="230.2" y="58.6">QUAD_A</text>
<text x="114.4" y="63.9" transform="rotate(-90 114.4 63.9)">47k</text>
<text x="119.2" y="64.3" transform="rotate(-90 119.2 64.3)">47K</text>
<text x="137.3" y="62.8">0.1uF</text>
<text x="230.2" y="63.7">GND</text>
<text x="230.2" y="61.1">QUAD_Z</text>
<text x="47.4" y="66.2">MSP430G2XX3</text>
<text x="98.2" y="66.2">GND</text>
<text x="149.6" y="68.7">DSC6083CI2A-002K000-ND</text>
<text x="27.1" y="76.4">MSP_RXD</text>
<text x="29.6" y="73.8">GPIO5</text>
<text x="90.5" y="73.8">INCLK</text>
<text x="138.8" y="73.8">GND</text>
<text x="248" y="76.4">GND</text>
<text x="27.1" y="78.9">MSP_TXD</text>
<text x="27.1" y="84">LED1</text>
<text x="27.1" y="81.4">LED0</text>
<text x="90.5" y="81.4">SBWTDIO</text>
<text x="90.5" y="78.9">SBWTCK</text>
<text x="95.6" y="84">BUTTON</text>
<text x="29.6" y="89.1">GPIO17</text>
<text x="93.1" y="89.1">GPIO27</text>
<text x="93.1" y="86.5">GPIO6</text>
<text x="184.5" y="89.1">BUTTON</text>
<text x="29.6" y="91.6">GPIO16</text>
<text x="93.1" y="91.6">GPIO26</text>
<text x="93.1" y="94.1">GPIO25</text>
<text x="29.6" y="101.8">GPIO18</text>
<text x="95.6" y="96.7">QUAD_Z</text>
<text x="95.6" y="101.8">QUAD_B</text>
<text x="95.6" y="99.2">QUAD_A</text>
<text x="216.2" y="101">PROGRAM</text>
<text x="250.5" y="101.8" transform="rotate(-90 250.5 101.8)">VDD</text>
<text x="29.6" y="104.3">GPIO19</text>
<text x="93.1" y="104.3">GPIO24</text>
<text x="237.8" y="104.3">GND</text>
<text x="237.8" y="106.8">5V</text>
<text x="47.4" y="109.4">U$1</text>
<text x="154" y="111.9">GND</text>
<text x="164.3" y="109.9" transform="rotate(-90 164.3 109.9)">470nF</text>
<text x="169.1" y="110.3" transform="rotate(-90 169.1 110.3)">470NF</text>
<text x="237.8" y="109.4">VDD</text>
<text x="237.8" y="111.9">RXD</text>
<text x="237.8" y="114.4">TXD</text>
<text x="237.8" y="117">SBWTDIO</text>
<text x="237.8" y="119.5">SBWTCK</text>
<text x="39.7" y="127.1">5.0V</text>
<text x="98.2" y="127.1" transform="rotate(-90 98.2 127.1)">VDD</text>
<text x="48.4" y="136.7">1UF</text>
<text x="101.7" y="136.7">10UF</text>
<text x="143.9" y="134.8">LED0</text>
<text x="173.1" y="133.3">R1</text>
<text x="216.2" y="136.5">SV1</text>
<text x="48.4" y="141.5">1uF</text>
<text x="101.7" y="141.5">10uF</text>
<text x="157.4" y="138.3">LED1</text>
<text x="173.1" y="138.1">300</text>
<text x="173.1" y="143.4">R2</text>
<text x="237.8" y="142.4">GPIO26</text>
<text x="237.8" y="139.8">GPIO27</text>
<text x="146.4" y="144.9">LED1</text>
<text x="157.4" y="148.5">LED2</text>
<text x="173.1" y="148.2">300</text>
<text x="237.8" y="150">GPIO19</text>
<text x="237.8" y="147.5">GPIO24</text>
<text x="237.8" y="144.9">GPIO25</text>
<text x="55" y="155.1">GND</text>
<text x="98.2" y="155.1">GND</text>
<text x="237.8" y="155.1">GPIO17</text>
<text x="237.8" y="152.5">GPIO18</text>
<text x="189.6" y="157.6">GND</text>
<text x="237.8" y="157.6">GPIO16</text>
<text x="209.9" y="170.3">GND</text>
</g>
<g font-size="2.1" fill="#808080">
<text x="147.4" y="53.1">4</text>
<text x="156.6" y="53">NC/TS</text>
<text x="164.5" y="53.1">1</text>
<text x="222.4" y="53.1">6</text>
<text x="149.6" y="54.3">VDD</text>
<text x="164.5" y="58.2">3</text>
<text x="222.4" y="58.2">4</text>
<text x="222.4" y="55.7">5</text>
<text x="147.4" y="63.3">2</text>
<text x="149.6" y="64.4">GND</text>
<text x="159.1" y="64.4">OUT</text>
<text x="222.4" y="65.8">1</text>
<text x="222.4" y="63.3">2</text>
<text x="222.4" y="60.8">3</text>
<text x="42.6" y="70.9">1</text>
<text x="85.3" y="70.9">28</text>
<text x="42.6" y="73.5">2</text>
<text x="42.6" y="76">3</text>
<text x="85.3" y="76">26</text>
<text x="85.3" y="73.5">27</text>
<text x="42.6" y="78.5">4</text>
<text x="42.6" y="81.1">5</text>
<text x="42.6" y="83.6">6</text>
<text x="85.3" y="83.6">23</text>
<text x="85.3" y="81.1">24</text>
<text x="85.3" y="78.5">25</text>
<text x="42.6" y="86.2">7</text>
<text x="42.6" y="88.7">8</text>
<text x="85.3" y="86.2">22</text>
<text x="85.3" y="88.7">21</text>
<text x="41.4" y="93.8">10</text>
<text x="42.6" y="91.2">9</text>
<text x="85.3" y="91.2">20</text>
<text x="85.3" y="93.8">19</text>
<text x="41.4" y="98.9">12</text>
<text x="41.4" y="101.4">13</text>
<text x="41.5" y="96.3">11</text>
<text x="85.3" y="96.3">18</text>
<text x="85.3" y="98.9">17</text>
<text x="85.3" y="101.4">16</text>
<text x="41.4" y="103.9">14</text>
<text x="85.3" y="103.9">15</text>
<text x="222.4" y="106.5">6</text>
<text x="222.4" y="103.9">7</text>
<text x="222.4" y="111.6">4</text>
<text x="222.4" y="109">5</text>
<text x="222.4" y="119.2">1</text>
<text x="222.4" y="116.6">2</text>
<text x="222.4" y="114.1">3</text>
<text x="64.2" y="131.9">1</text>
<text x="90.3" y="131.9">5</text>
<text x="64.2" y="134.4">2</text>
<text x="64.2" y="136.9">3</text>
<text x="70" y="133">IN</text>
<text x="70" y="135.5">GND</text>
<text x="81.2" y="133">OUT</text>
<text x="90.3" y="136.9">4</text>
<text x="70" y="138.1">EN</text>
<text x="82.6" y="138.1">NC</text>
<text x="212.8" y="142">14</text>
<text x="212.8" y="139.5">16</text>
<text x="224.9" y="142">13</text>
<text x="224.9" y="139.5">15</text>
<text x="212.8" y="147.1">10</text>
<text x="212.8" y="144.6">12</text>
<text x="214" y="149.6">8</text>
<text x="224.9" y="149.6">7</text>
<text x="224.9" y="147.1">9</text>
<text x="224.9" y="144.6">11</text>
<text x="214" y="154.7">4</text>
<text x="214" y="152.2">6</text>
<text x="224.9" y="154.7">3</text>
<text x="224.9" y="152.2">5</text>
<text x="214" y="157.3">2</text>
<text x="224.9" y="157.3">1</text>
</g>
</svg>
